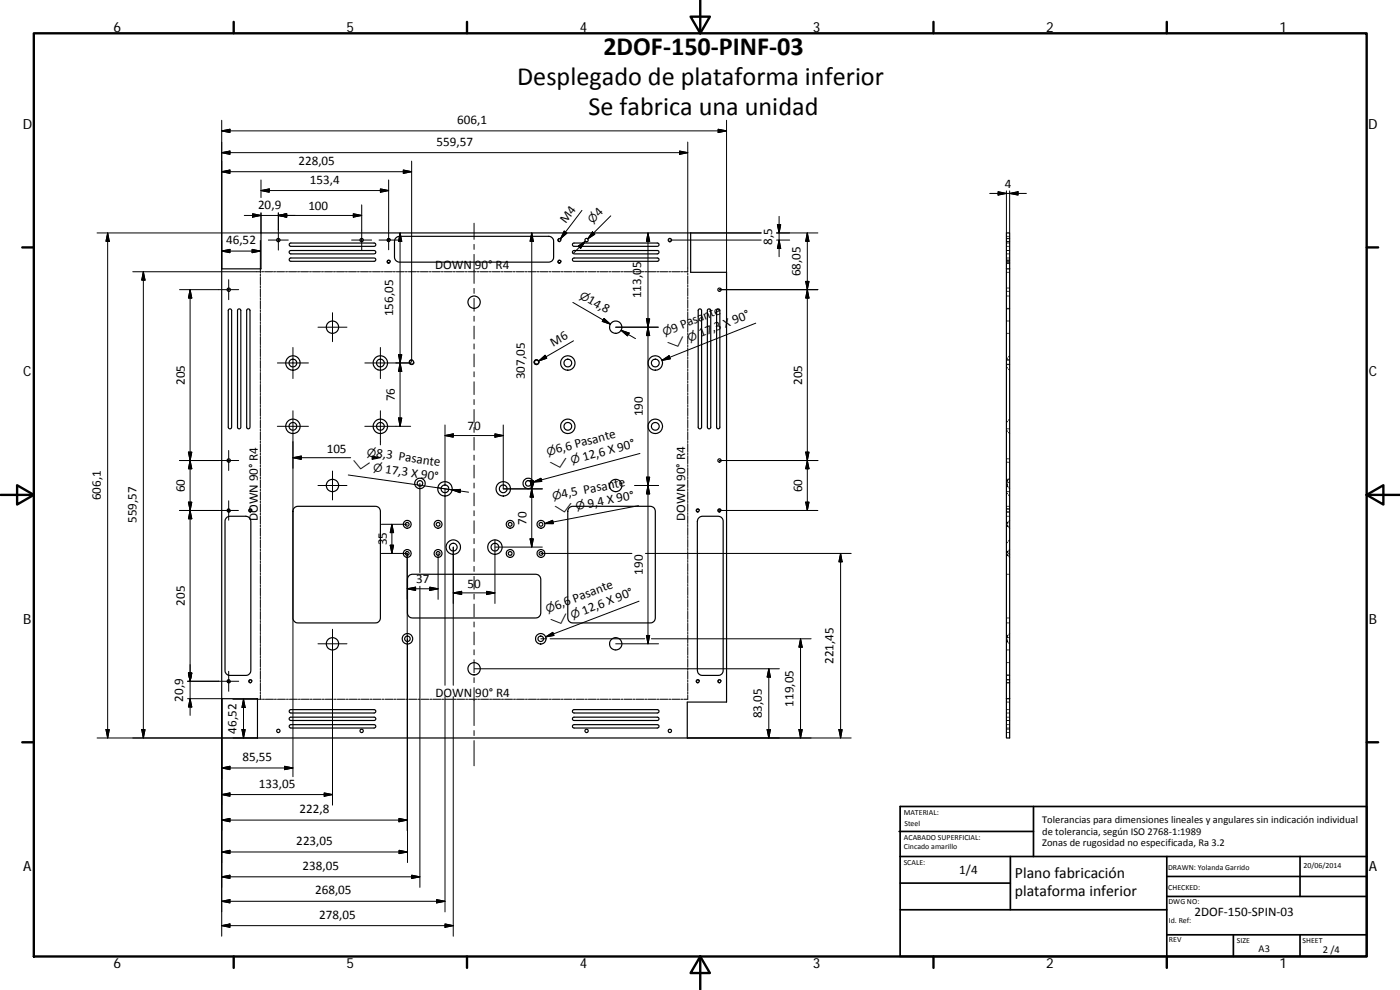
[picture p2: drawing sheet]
<svg xmlns="http://www.w3.org/2000/svg" width="420mm" height="297mm" viewBox="0 0 420 297" stroke-linecap="round" stroke-linejoin="round" font-family="sans-serif">
<g fill="none" stroke="#000" stroke-width=".36">
<path d="M87 73l25.3-.1a.5 .5 0 0 1 .5 .5 .5 .5 0 0 1-.5 .5h-25l-.5-.4zM87 77.5l25.3-.1a.5 .5 0 0 1 .5 .5 .5 .5 0 0 1-.5 .5h-25l-.5-.4zM87 75.2h25.3a.51 .51 0 0 1 .5 .5 .51 .51 0 0 1-.5 .5h-25a.51 .51 0 0 1-.5-.4 .51 .51 0 0 1 .2-.6zM118.6 71.6l.7-.6 .6-.1h44.8a1.48 1.48 0 0 1 1.4 1.5v4.8a1.45 1.45 0 0 1-1.4 1.5h-44.8a1.52 1.52 0 0 1-1.5-1.5v-4.8zM171.8 73.2l.5-.3h25a.5 .5 0 0 1 .5 .5 .5 .5 0 0 1-.5 .5h-25l-.5-.2zM171.8 75.4l.5-.2h25a.51 .51 0 0 1 .5 .5 .51 .51 0 0 1-.5 .5h-25l-.5-.3zM172 77.5l25.3-.1a.5 .5 0 0 1 .5 .5 .5 .5 0 0 1-.5 .5h-25l-.5-.3zM66.5 80.7h11.8v-10.8h129v11.8h10.7v129h-11.7v10.7h-129v-11.8h-10.8zM68.8 92.7h.5l.2 .5v35a.51 .51 0 0 1-.5 .5 .51 .51 0 0 1-.5-.5v-35zM71.5 92.7h.5l.3 .5v35a.5 .5 0 0 1-.5 .5 .5 .5 0 0 1-.5-.5v-35zM74.1 92.9l.7-.2 .2 .5v35a.5 .5 0 0 1-.5 .5 .5 .5 0 0 1-.5-.5zM209.8 92.7h.5l.3 .5v35a.51 .51 0 0 1-.6 .5 .51 .51 0 0 1-.5-.5v-35z"/>
<path d="M212.5 92.7h.6l.2 .5v35a.51 .51 0 0 1-.5 .5 .51 .51 0 0 1-.5-.5v-35zM215.1 92.9l.7-.2 .2 .5v35a.49 .49 0 0 1-.4 .5 .49 .49 0 0 1-.5-.5zM302 80.7v128.9M302 80.7v-10.8h1v10.8M302 80.7h1M303 80.7v140.7h-1v-11.8M68 155.4l1-.5h4.8a1.56 1.56 0 0 1 1.5 1.5v44.8a1.48 1.48 0 0 1-1.5 1.4h-4.8a1.45 1.45 0 0 1-1.5-1.4v-44.8zM88.4 152.3l1-.4h23.3a1.48 1.48 0 0 1 1.5 1.5v32a1.48 1.48 0 0 1-1.5 1.5h-23.3a1.48 1.48 0 0 1-1.5-1.5v-32zM170.8 152.3l1.1-.4h23.3a1.48 1.48 0 0 1 1.5 1.5v32a1.48 1.48 0 0 1-1.5 1.5h-23.3a1.48 1.48 0 0 1-1.5-1.5v-32zM209.8 155.4l1-.5h4.7a1.52 1.52 0 0 1 1.5 1.5v44.8a1.45 1.45 0 0 1-1.5 1.4h-4.7a1.52 1.52 0 0 1-1.5-1.4v-44.8zM122.7 172.8l1.1-.5h37a1.6 1.6 0 0 1 1.5 1.5v10.1a1.56 1.56 0 0 1-1.5 1.5h-37a1.48 1.48 0 0 1-1.5-1.5v-10.1zM86.9 215.4l.4-.2h25a.5 .5 0 0 1 .5 .5 .5 .5 0 0 1-.5 .5h-25l-.5-.4z"/>
<path d="M87 217.6l25.3-.2a.51 .51 0 0 1 .5 .5 .51 .51 0 0 1-.5 .5h-25l-.4-.2zM87 213l25.3-.1a.51 .51 0 0 1 .5 .5 .51 .51 0 0 1-.5 .5h-25l-.5-.4zM171.8 217.7l.5-.3h25a.51 .51 0 0 1 .5 .5 .51 .51 0 0 1-.5 .5h-25l-.5-.2zM171.8 213.2l.5-.3h25a.51 .51 0 0 1 .5 .5 .51 .51 0 0 1-.5 .5h-25l-.5-.2zM172 215.3l25.3-.1a.5 .5 0 0 1 .5 .5 .5 .5 0 0 1-.5 .5h-25l-.5-.3zM302 209.6h1"/>
<circle cx="83.5" cy="72" r=".5"/>
<circle cx="108.5" cy="72" r=".51"/>
<circle cx="116.6" cy="72" r=".4"/>
<circle cx="116.7" cy="78.5" r=".41"/>
<circle cx="167.9" cy="72" r=".4"/>
<circle cx="167.9" cy="78.5" r=".41"/>
<circle cx="176" cy="72" r=".5"/>
<circle cx="201" cy="72" r=".5"/>
<circle cx="68.6" cy="86.9" r=".5"/>
<circle cx="99.8" cy="98.2" r="1.85"/>
<circle cx="142.3" cy="90.7" r="1.85"/>
<circle cx="184.8" cy="98.2" r="1.85"/>
<circle cx="215.9" cy="86.9" r=".5"/>
<circle cx="87.9" cy="108.9" r="1.16"/>
<circle cx="87.9" cy="108.9" r="2.15"/>
<circle cx="114.2" cy="108.9" r="2.15"/>
<circle cx="114.2" cy="108.9" r="1.16"/>
<circle cx="123.5" cy="108.7" r=".62"/>
<circle cx="161" cy="108.7" r=".62"/>
<circle cx="170.4" cy="108.9" r="2.16"/>
<circle cx="170.4" cy="108.9" r="1.16"/>
<circle cx="196.7" cy="108.9" r="2.15"/>
<circle cx="196.7" cy="108.9" r="1.16"/>
<circle cx="68.6" cy="138.2" r=".5"/>
<circle cx="87.9" cy="127.9" r="1.16"/>
<circle cx="87.9" cy="127.9" r="2.15"/>
<circle cx="114.1" cy="127.9" r="2.16"/>
<circle cx="114.2" cy="127.9" r="1.16"/>
<circle cx="170.4" cy="127.9" r="2.16"/>
<circle cx="170.4" cy="127.9" r="1.16"/>
<circle cx="196.7" cy="127.9" r="2.16"/>
<circle cx="196.7" cy="127.9" r="1.16"/>
<circle cx="215.9" cy="138.2" r=".5"/>
<circle cx="68.6" cy="153.2" r=".4"/>
<circle cx="75.2" cy="153.2" r=".4"/>
<circle cx="99.8" cy="145.7" r="1.85"/>
<circle cx="122.2" cy="157.3" r=".56"/>
<circle cx="122.2" cy="157.3" r="1.18"/>
<circle cx="126" cy="145" r="1.58"/>
<circle cx="126" cy="145" r=".83"/>
<circle cx="131.5" cy="157.3" r=".56"/>
<circle cx="131.5" cy="157.3" r="1.18"/>
<circle cx="133.5" cy="146.7" r="1.16"/>
<circle cx="133.5" cy="146.7" r="2.17"/>
<circle cx="151" cy="146.7" r="1.15"/>
<circle cx="151" cy="146.7" r="2.17"/>
<circle cx="153.1" cy="157.3" r="1.18"/>
<circle cx="153.1" cy="157.3" r=".56"/>
<circle cx="158.5" cy="145" r=".83"/>
<circle cx="158.5" cy="145" r="1.58"/>
<circle cx="162.3" cy="157.3" r="1.18"/>
<circle cx="162.3" cy="157.3" r=".56"/>
<circle cx="184.8" cy="145.7" r="1.84"/>
<circle cx="209.4" cy="153.2" r=".4"/>
<circle cx="215.9" cy="153.2" r=".4"/>
<circle cx="122.2" cy="166.1" r=".56"/>
<circle cx="122.2" cy="166.1" r="1.19"/>
<circle cx="131.5" cy="166.1" r=".56"/>
<circle cx="131.5" cy="166.1" r="1.19"/>
<circle cx="136" cy="164.2" r="2.16"/>
<circle cx="136" cy="164.2" r="1.16"/>
<circle cx="148.5" cy="164.2" r="2.17"/>
<circle cx="148.5" cy="164.2" r="1.16"/>
<circle cx="153.1" cy="166.1" r=".56"/>
<circle cx="153.1" cy="166.1" r="1.19"/>
<circle cx="162.3" cy="166.1" r=".56"/>
<circle cx="162.3" cy="166.1" r="1.19"/>
<circle cx="99.8" cy="193.2" r="1.85"/>
<circle cx="122.3" cy="191.7" r="1.57"/>
<circle cx="122.3" cy="191.7" r=".82"/>
<circle cx="162.3" cy="191.7" r="1.57"/>
<circle cx="162.3" cy="191.7" r=".83"/>
<circle cx="184.8" cy="193.2" r="1.84"/>
<circle cx="68.6" cy="204.4" r=".41"/>
<circle cx="75.2" cy="204.4" r=".4"/>
<circle cx="83.5" cy="219.3" r=".5"/>
<circle cx="108.5" cy="219.3" r=".51"/>
<circle cx="142.3" cy="200.7" r="1.85"/>
<circle cx="176" cy="219.3" r=".5"/>
<circle cx="201" cy="219.3" r=".5"/>
<circle cx="209.4" cy="204.4" r=".41"/>
<circle cx="215.9" cy="204.4" r=".41"/>
</g>
<g fill="none" stroke="#000" stroke-width=".3">
<path d="M66.5 36.1v44.6M66.5 39.3l2.5-.5v1zM215.5 38.8l2.5 .5-2.5 .5zM218 39.3h-151.5M218 36.1v45.6M66.5 45.8l2.5-.5v1zM66.5 51.5l2.5-.5v1zM66.5 45.8h139.9M66.5 51.5h57M78.3 54v5.3M78.3 57.2l2.5-.5v1zM78.3 57.2h38.3"/>
<path d="M114.2 56.7l2.4 .5-2.4 .5zM116.6 54v21M121 51l2.5 .5-2.5 .5zM123.5 48.3v60.3M203.9 45.3l2.5 .5-2.5 .5zM206.4 42.6v39M297 58h11M299.5 57.5l2.5 .5-2.5 .5zM302 57.3v12.6M303 57.3v12.6M303 58l2.5-.5v1zM32.3 69.9l.5 2.5h-1z"/>
<path d="M32.3 69.9v151.5M66.5 75.3l2.5-.5v1zM66.5 75.3h11.6M73.3 64.6h35.3M75.7 74.8l2.4 .5-2.4 .5zM75.8 64.1l2.5 .5-2.5 .6zM78.1 72.2v9.7M78.3 63.9v6h-49.2M80.5 72h6M83.5 64.6l2.5-.5v1.1zM83.5 63.9v11.1M105.5 72h6"/>
<path d="M106 64.1l2.6 .5-2.6 .6zM108.6 61.5v13.5M113.8 72h5.8M117.1 78.5a.5 .5 0 0 0-.5-.5 .5 .5 0 0 0-.4 .6 .5 .5 0 0 0 .5 .4M117.1 71.9a.5 .5 0 0 0-.5-.4 .5 .5 0 0 0-.4 .6 .5 .5 0 0 0 .5 .4M120.1 69.9l.5 2.5h-1zM120.1 69.9v58M142.3 67v4.8M142.3 73.3v1.5M142.3 76.3v8.7M159.6 69.9l.5 2.5h-1zM159.6 69.9v94.2"/>
<path d="M168.4 78.5a.49 .49 0 0 0-.6-.5 .49 .49 0 0 0-.4 .6 .49 .49 0 0 0 .6 .4M168.4 71.9a.5 .5 0 0 0-.6-.3 .5 .5 0 0 0-.4 .5 .5 .5 0 0 0 .6 .4M169.3 69.3l.8 .7-1.9 1.6zM173.6 73.8l2.1-1.4-1.4 2.1zM174.7 63.1l-6.5 8.5M175.7 72.4l-3.5 3.5M177.8 69.6l.7 .7-2.1 1.4zM183.3 64.8l-6.9 6.9 1.7-1.8M194.5 69.9v123.3M194.5 69.9l.5 2.5h-1zM201 72h27.4M207.3 69.9h21.1"/>
<path d="M233.1 72h3.9M233.3 67.4h1l-.5 2.5zM233.8 64.9v12.1M233.8 72l.5 2.5h-1zM242.3 69.9v83.3M242.3 69.9l.5 2.5h-1zM245.5 69.9h-12.4M302 71.5h.4M302 72.5h.4M302 79h.4M302 78.9h.4M302 78.1h.4"/>
<path d="M302 72.4h.4M302 71.6h.4M302 78h.4M302 78.7h.4M302 70.9h.4M302 78.4h.4M302 77.4h.4M302 76.2h.4M302 75.2h.4M302 73.9h.4M302 72.9h.4M302.7 71.5h.3"/>
<path d="M302.7 72.5h.3M302.7 79h.3M302.7 78.9h.3M302.7 78.1h.3M302.7 72.4h.3M302.7 71.6h.3M302.7 78h.3M302.7 78.7h.3M302.7 70.9h.3M302.7 78.4h.3M302.7 77.4h.3M302.7 76.2h.3"/>
<path d="M302.7 75.2h.3M302.7 73.9h.3M302.7 72.9h.3M43 81.5v139.9M43 81.5l.5 2.6h-1zM57.1 86.9v127.8M57.1 86.9l.5 2.5h-1.1zM68.6 83.9v6M71.6 86.9h-17.7M78.1 82.2v.6M78.1 83.1v2.3M78.1 85.7v.7"/>
<path d="M78.1 86.7v2.3M78.1 89.3v.6M78.1 90.2v2.4M78.1 92.9v.6M78.1 93.8v2.4M78.1 96.5v.6M78.1 97.4v2.4M78.2 81.5h-38.4M78.5 81.5h.6M79.4 81.5h2.4M82.1 81.5h.6M83 81.5h2.4"/>
<path d="M85.7 81.5h.6M86.6 81.5h2.4M89.3 81.5h.6M90.2 81.5h2.4M92.9 81.5h.6M93.8 81.5h2.4M95.4 98.2h8.7M96.5 81.5h.6M97.4 81.5h2.4M99.8 93.8v8.7M100.1 81.5h.6M101 81.5h2.4"/>
<path d="M103.7 81.5h.6M104.6 81.5h2.4M107.3 81.5h.6M108.2 81.5h2.4M110.9 81.5h.6M111.8 81.5h2.4M114.5 81.5h.6M115.3 81.5h2.5M118 81.5h.6M119 81.5h2.3M121.7 81.5h.5M122.5 81.5h2.5"/>
<path d="M125.2 81.5h.6M126.1 81.5h2.4M128.9 81.5h.5M129.7 81.5h2.5M132.4 81.5h.6M133.3 81.5h2.4M136 81.5h.6M136.9 81.5h2.4M139.6 81.5h.6M140.5 81.5h2.4M142.3 86.5v1.5M142.3 89.5v3.9"/>
<path d="M142.3 94.9v1.5M142.3 97.9v3.8M143.2 81.5h.6M144.1 81.5h2.4M146.8 81.5h.6M147.7 81.5h2.4M150.4 81.5h.6M151.3 81.5h2.4M154 81.5h.6M154.9 81.5h2.4M157.6 81.5h.6M158.5 81.5h2.4"/>
<path d="M161.2 81.5h.6M162.1 81.5h2.4M164.8 81.5h.6M165.7 81.5h2.4M168.4 81.5h.6M169.3 81.5h2.4M171.9 90.7l11.3 6.6-2.2-1.3M172 81.5h.6M172.9 81.5h2.4M175.5 81.5h.7M176.5 81.5h2.3M179.2 81.5h.6"/>
<path d="M180.1 81.5h2.4M181.3 95.5l1.9 1.8-2.4-.9zM182.7 81.5h.7M183.7 81.5h2.3M184.8 98.2h12.8M186.3 81.5h.7M186.4 99.1l4.3 2.5M186.4 99.1l2.4 .8-.5 .9zM187.2 81.5h2.4M189.9 81.5h.6M190.8 81.5h2.4M193.5 81.5h.7"/>
<path d="M194 95.7h1l-.5 2.5zM194.4 81.5h2.4M194.5 98.2l.5 2.5h-1zM197.1 81.5h.6M198 81.5h2.4M200.7 81.5h.6M201.6 81.5h2.4M204.3 81.5h.6M205.2 81.5h1.2M206.4 81.9v.6M206.4 82.8v2.4M206.4 85.5v.6"/>
<path d="M206.4 86.4v2.4M206.4 89.1v.6M206.4 90v2.4M206.4 92.7v.6M206.4 93.6v2.4M206.4 96.3v.6M206.4 97.2v2.4M206.4 99.9v.6M215.9 86.9h29.6M226.8 97l-28.1 11.1M241.8 84.4h1l-.5 2.5zM242.3 86.9l.5 2.5h-1z"/>
<path d="M302 86.4h.4M302 87.4h.4M302 92.7h.4M302 88.8h.4M302 92.5h.4M302 96.3h.4M302 81.7h.4M302.7 86.4h.3M302.7 87.4h.3M302.7 92.7h.3M302.7 88.8h.3M302.7 92.5h.3"/>
<path d="M302.7 96.3h.3M302.7 81.7h.3M78.1 100.1v.6M78.1 101v2.4M78.1 103.7v.6M78.1 104.6v2.4M78.1 107.3v.6M78.1 108.2v2.4M78.1 110.9v.5M78.1 111.8v2.4M78.1 114.4v.6M78.1 115.3v2.4"/>
<path d="M78.1 118v.6M78.1 118.9v2.4M83.2 108.9h9.4M87.9 104.3v9.3M114.2 104.3v9.3M119.6 106.4h1l-.5 2.5zM120.1 108.9l.5 2.5h-1zM123.2 108.9h-13.7M123.7 107.9a.76 .76 0 0 0-.9 .6 .76 .76 0 0 0 .6 .9 .76 .76 0 0 0 .9-.6M142.3 103.2v1.5M142.3 106.2v3.8M142.3 111.5v1.6"/>
<path d="M142.3 114.6v3.8M142.3 119.9v1.5M161.2 107.9a.75 .75 0 0 0-.9 .9 .75 .75 0 0 0 1.2 .4 .75 .75 0 0 0-.2-1.2 .75 .75 0 0 0-1 .5 .75 .75 0 0 0 .8 .9M161.7 108.3l1.9-1.7 .5 .9zM172.1 102.3l-10.4 6M198.7 108.1l2.1-1.4 .4 1zM206.4 100.8v2.4M206.4 103.5v.6M206.4 104.4v2.4M206.4 107.1v.6M206.4 108v2.4M206.4 110.7v.6"/>
<path d="M206.4 111.5v2.5M206.4 114.2v.7M206.4 115.2v2.3M206.4 117.9v.5M206.4 118.7v2.5M302 100h.4M302 108.1h.4M302 109.3h.4M302 109.4h.4M302 110.1l.4 .3M302 107.9h.4M302.4 107.4l-.4 .4"/>
<path d="M302.7 100h.3M302.7 108.1h.3M302.7 109.3h.3M302.7 109.4h.3M302.7 110.7l.3 .4M302.7 107.9h.3M303 106.7l-.3 .4M56.5 135.7h1.1l-.5 2.5zM57.1 138.2l.5 2.5h-1.1zM68.6 135.2v6M71.6 138.2h-17.7M78.1 121.6v.6"/>
<path d="M78.1 122.5v2.4M78.1 125.2v.6M78.1 126.1v2.4M78.1 128.8v.6M78.1 129.7v2.4M78.1 132.4v.6M78.1 133.3v2.4M78.1 136v.6M78.1 136.9v2.4M78.1 139.6v.5M83.2 127.9h9.4M87.9 123.3v109.7"/>
<path d="M87.9 137.3l2.5-.5v1zM87.9 137.3h17.4M109.5 127.9h13.7M114.2 123.3v10.2M119.6 125.4h1l-.5 2.5zM133.6 130.7l2.4-.5v1zM133.6 130.7h17.4M133.6 127.5v18M142.3 122.9v3.8M142.3 128.2v1.5M142.3 131.2v3.9M142.3 136.6v1.5"/>
<path d="M142.3 139.6v3.8M148.5 130.2l2.5 .5-2.5 .5zM151 127.5v19.2h11.8M192.1 136.1l-32 8.5M206.4 121.4v.6M206.4 122.3v2.4M206.4 125v.6M206.4 125.9v2.4M206.4 128.6v.6M206.4 129.5v2.4M206.4 132.2v.6M206.4 133.1v2.4"/>
<path d="M206.4 135.8v.6M206.4 136.7v2.4M206.4 139.4v.6M215.9 138.2h29.6M241.8 135.7h1l-.5 2.5zM242.3 138.2l.5 2.5h-1zM302 137.7h.4M302 138.7h.4M302 128.7h.4M302 129.1l.4 .3M302.4 126.4l-.4 .4M302.7 137.7h.3"/>
<path d="M302.7 138.7h.3M302.7 128.7h.3M302.7 129.7l.3 .4M303 125.8l-.3 .3M56.5 150.7h1.1l-.5 2.5zM57.1 153.2l.5 2.5h-1.1zM68.6 150.3v5.8M68.7 152.7a.5 .5 0 0 0-.6 .4 .5 .5 0 0 0 .5 .6 .5 .5 0 0 0 .5-.5M71.6 153.2h-17.7M75.6 153.1a.5 .5 0 0 0-.6-.4 .5 .5 0 0 0-.4 .6 .5 .5 0 0 0 .6 .4M78.1 140.5v2.4M78.1 143.2v.5"/>
<path d="M78.1 144v2.4M78.1 146.7v.6M78.1 147.6v2.4M78.1 150.3v.6M78.1 151.2v2.4M78.1 153.9v.6M78.1 154.8v2.4M78.1 157.5v.6M78.1 158.4v2.4M95.4 145.7h8.7M99.8 141.3v8.7M104.5 142.5l31.2 4.5"/>
<path d="M114.4 157.3h7.8M117.6 157.3v8.8M117.6 157.3l.5 2.5h-1zM126 145.1v26.7M131.4 146.3l4.3 .7M133.6 146.7v58.9M135.7 147l2.5-.2-.1 1zM135.7 147l4.9 .7M142.3 144.9v1.5M142.3 147.9v3.9M142.3 153.2v1.5M142.3 156.3v3.8"/>
<path d="M159.1 144.2h1l-.5 2.5zM159.6 146.7l.5 2.5h-1zM160.1 144.6l2.2-1.1 .3 1zM163.5 157.1l2.4-1 .2 1zM190.5 145.7h7.1M191.6 151.7l-28.1 5.4M194 143.2h1l-.5 2.5zM194.5 145.7l.5 2.5h-1zM206.4 140.3v2.4M206.4 143v.6M206.4 143.9v2.4M206.4 146.6v.6"/>
<path d="M206.4 147.5v2.4M206.4 150.2v.6M206.4 151.1v2.4M206.4 153.8v.6M206.4 154.7v2.4M206.4 157.4v.6M206.4 158.3v2.4M209.9 153.1a.51 .51 0 0 0-.6-.4 .51 .51 0 0 0-.4 .6 .51 .51 0 0 0 .6 .4M215.9 153.2h29.6M216.4 153.1a.51 .51 0 0 0-.6-.4 .51 .51 0 0 0-.4 .6 .51 .51 0 0 0 .6 .4M241.8 150.7h1l-.5 2.5zM302 151.9h.4"/>
<path d="M302 144.2h.1M302 145.9h.1M302 156.8h.2M302 157.9h.2M302 152.7h.4M302 153.6h.4M302 153.7h.4M302 143.8h.4M302 147.5h.4M302 147.8l.4 .3M302 154.9h.4M302.2 144.2h.1"/>
<path d="M302.2 145.9h.1M302.3 144.2v.6M302.3 145.3v.6M302.3 145.9l.2 .2M302.3 156.8h.1M302.3 157.9h.1M302.4 145.2l-.4 .3M302.4 156.8v.3M302.4 157.5v.4M302.4 157.9l.2 .2M302.5 144l-.2 .2M302.6 156.5l-.2 .3"/>
<path d="M302.7 151.9h.3M302.7 152.7h.3M302.7 153.6h.3M302.7 153.7h.3M302.7 143.8h.3M302.7 147.5h.3M302.7 148.5l.3 .3M302.7 154.9h.3M302.8 146.4l.2 .2M302.8 158.3l.2 .2M303 156.1l-.2 .3M303 143.5l-.2 .2"/>
<path d="M303 144.5l-.3 .3M78.1 161.1v.6M78.1 162v2.4M78.1 164.7v.5M78.1 165.5v2.4M78.1 168.2v.6M78.1 169.1v2.4M78.1 171.8v.6M78.1 172.7v2.4M78.1 175.4v.6M78.1 176.3v2.4M78.1 179v.6"/>
<path d="M78.1 179.9v2.4M114.4 166.1h7.8v83.1M117.1 163.6h1l-.5 2.5zM122.2 176.7l2.5-.5v1zM122.2 176.7h9.3M126 175.9v90.4M129 176.2l2.5 .5-2.5 .5zM131.5 166.1v13.7M136 164.1v41.5M136 177.9l2.5-.5v1zM136 177.9h12.5M142.3 161.6v1.5"/>
<path d="M142.3 164.6v3.8M142.3 169.9v1.5M142.3 172.9v3.9M142.3 178.3v1.5M146 177.4l2.5 .5-2.5 .5zM148.5 162v19.1M148.5 164.1h14.3M159.1 161.7h1l-.5 2.4zM162.3 166.1h27.3M193.7 166.1h61.7M206.4 176.2v2.4M206.4 178.9v.6"/>
<path d="M206.4 179.9v2.3M206.4 161v.6M206.4 161.9v2.4M206.4 164.5v.7M206.4 165.5v2.4M206.4 168.2v.5M206.4 169.1v2.4M206.4 171.7v.7M206.4 172.7v2.3M206.4 175.3v.6M252.3 166.1l.4 2.5h-.9zM252.3 166.1v55.3"/>
<path d="M302 172.3h.4M302 165.5h.2M302 166.6h.2M302 165.3l.4 .4M302.3 165.5h.1M302.3 166.6h.1M302.4 162.7l-.4 .3M302.4 165.5v.4M302.4 166.3v.3M302.4 166.6l.2 .2M302.6 165.3l-.2 .2M302.7 172.3h.3"/>
<path d="M302.7 166l.3 .3M302.8 167l.2 .3M303 164.9l-.2 .2M303 162l-.3 .3M78.1 182.6v.6M78.1 183.5v2.4M78.1 186.2v.6M78.1 187.1v2.4M78.1 189.8v.6M78.1 190.7v2.4M78.1 193.4v.6M78.1 194.2v2.4"/>
<path d="M78.1 196.9v.6M78.1 197.8v2.4M95.4 193.2h8.7M99.8 188.8v52.8M122.3 191.7v67.1M142.3 181.3v3.8M142.3 186.6v1.5M142.3 189.6v3.9M142.3 195v1.5M142.3 198v3.8M162.3 191.7h1.8M163.8 191.1l2.1-1.4 .4 1z"/>
<path d="M165.1 191.7h28.4M184.8 193.2h12.8M191.8 180.4l-28 10.7M194 190.7h1l-.5 2.5zM195.5 191.7h47.9M206.4 182.5v.6M206.4 183.4v2.4M206.4 186.1v.6M206.4 187v2.4M206.4 189.7v.6M206.4 190.6v2.4M206.4 193.3v.6"/>
<path d="M206.4 194.2v2.4M206.4 196.9v.6M206.4 197.8v2.4M240.3 191.7v29.7M240.3 191.7l.5 2.5h-1zM302 186.9h.4M302 185.4h.4M302 190.8h.1M302 192.5h.1M302 191.3h.4M302 195h.4M302 198.8h.4"/>
<path d="M302.2 190.8h.1M302.2 192.5h.1M302.3 190.8v.6M302.3 191.9v.6M302.3 192.5l.2 .2M302.5 190.6l-.2 .2M302.7 186.9h.3M302.7 185.4h.3M302.7 191.3h.3M302.7 195h.3M302.7 198.8h.3M302.8 193l.2 .2"/>
<path d="M303 190.1l-.2 .2M31.8 218.9h1l-.5 2.5zM42.5 218.9h1l-.5 2.5zM56.3 209.6h10.2v71.3M56.5 201.9h1.1l-.5 2.5zM57.1 209.6l.5 2.5h-1.1zM68.6 201.4v6M68.7 203.9a.5 .5 0 0 0-.5 .4 .5 .5 0 0 0 .4 .6 .5 .5 0 0 0 .5-.4M69.9 209.8h8.6M71.6 204.4h-15.3M72.6 218.9h1l-.5 2.5zM73.1 209.8l.5 2.5h-1z"/>
<path d="M73.1 209.8v11.6M75.6 204.3a.49 .49 0 0 0-.6-.4 .49 .49 0 0 0-.4 .6 .49 .49 0 0 0 .6 .4M78.1 200.5v.6M78.1 201.4v2.4M78.1 204.1v.6M78.1 205v2.4M78.1 207.7v.6M78.1 208.6v1.2M78.8 209.8h.6M79.7 209.8h2.4M82.3 209.8h.7M83.3 209.8h2.4"/>
<path d="M86 209.8h.5M86.9 209.8h2.3M89.5 209.8h.6M90.4 209.8h2.4M93.1 209.8h.6M94 209.8h2.4M96.7 209.8h.6M97.6 209.8h2.4M100.3 209.8h.6M101.2 209.8h2.4M103.9 209.8h.6M104.8 209.8h2.4"/>
<path d="M107.5 209.8h.6M108.4 209.8h2.4M111.1 209.8h.6M111.9 209.8h2.4M114.6 209.8h.6M115.6 209.8h2.4M118.2 209.8h.6M119.1 209.8h2.4M121.8 209.8h.6M122.7 209.8h2.4M125.4 209.8h.6M126.3 209.8h2.4"/>
<path d="M129 209.8h.6M129.9 209.8h2.4M132.6 209.8h.6M133.5 209.8h2.4M133.6 209v64.6M136 209v71.9M136.2 209.8h.6M137.1 209.8h2.4M139.8 209.8h.5M140.7 209.8h2.3M142.3 203.3v1.5M142.3 206.3v11.4"/>
<path d="M142.3 219.2v1.5M142.4 200.7h91.5M143.4 209.8h.5M144.2 209.8h2.4M146.9 209.8h.6M147.8 209.8h2.4M150.5 209.8h.6M151.4 209.8h2.4M154.1 209.8h.6M155 209.8h2.4M157.7 209.8h.6M158.6 209.8h2.4"/>
<path d="M161.3 209.8h.6M162.2 209.8h2.4M164.9 209.8h.6M165.8 209.8h2.4M168.4 209.8h.6M169.4 209.8h2.3M172.1 209.8h.5M172.9 209.8h2.4M175.6 209.8h.6M176.5 209.8h2.4M179.2 209.8h.6M180.1 209.8h2.4"/>
<path d="M182.8 209.8h.6M183.7 209.8h2.4M186.4 209.8h.6M187.3 209.8h2.4M190 209.8h.6M190.9 209.8h2.4M193.6 209.8h.6M194.4 209.8h2.4M197.1 209.8h.6M198 209.8h2.4M200.7 209.8h.6M201.6 209.8h2.4"/>
<path d="M204.3 209.8h.6M206.4 200.5v.6M206.4 201.4v2.4M206.4 204.1v.6M206.4 205v2.4M206.4 207.7v.6M206.4 208.6v1.2h-1.2M209.9 204.3a.5 .5 0 0 0-.5-.4 .5 .5 0 0 0-.5 .6 .5 .5 0 0 0 .6 .4M216.4 204.3a.5 .5 0 0 0-.5-.4 .5 .5 0 0 0-.5 .6 .5 .5 0 0 0 .6 .4M230.2 218.9h1l-.5 2.5zM230.7 200.7v20.7M230.7 200.7l.5 2.5h-1z"/>
<path d="M239.8 218.9h1l-.5 2.5zM251.8 218.9h.9l-.4 2.5zM302 204h.4M302 204.8h.4M302 204.9h.4M302 202.5h.4M302 210.7h.4M302 202.6h.4M302 219.8h.4M302 218.8h.4M302 203.9h.4M302 212.9h.4"/>
<path d="M302 213.9h.4M302 215.2h.4M302 216.2h.4M302 217.4h.4M302 218.4h.4M302.7 204h.3M302.7 204.8h.3M302.7 204.9h.3M302.7 202.5h.3M302.7 210.7h.3M302.7 202.6h.3M302.7 219.8h.3"/>
<path d="M302.7 218.8h.3M302.7 203.9h.3M302.7 212.9h.3M302.7 213.9h.3M302.7 215.2h.3M302.7 216.2h.3M302.7 217.4h.3M302.7 218.4h.3M29.1 221.4h48.2M66.5 230.4h21.4M66.5 238.4l2.5-.5v1zM66.5 230.4l2.5-.5v1z"/>
<path d="M66.5 238.4h33.3M85.4 229.9l2.5 .5-2.5 .5zM97.3 237.9l2.5 .5-2.5 .5zM142.3 222.2v7.6M206.3 221.4h49.1M66.5 255.6l2.5-.5v1zM66.5 246.1l2.5-.5v1zM66.5 255.6h55.8M66.5 246.1h55.7M119.7 245.6l2.5 .5-2.5 .5zM119.8 255.1l2.5 .5-2.5 .5zM66.5 263.1l2.5-.5v1z"/>
<path d="M66.5 270.4l2.5-.5v1zM66.5 277.7l2.5-.5v1zM66.5 263.1h59.5M66.5 270.4h67.1M66.5 277.7h69.5M123.5 262.6l2.5 .5-2.5 .5zM131 269.9l2.6 .5-2.6 .5zM133.6 277.2l2.4 .5-2.4 .5z"/>
</g>
<g fill="none" stroke="#000" stroke-width=".71">
<path d="M10.1 10h400.1v277h-400.1zM70.1 6.6v3.4M140.2 6.6v3.4M207.3 5h5.8l-2.9 5zM210.2 0v10M280.2 6.6v3.4M350.2 6.6v3.4M6.7 74.2h3.4M410.2 74.2h3.4M.2 148.5h9.9M5.1 145.6l5 2.9-5 2.9zM410.2 148.5l5-2.9v5.8z"/>
<path d="M410.2 148.5h9.9M6.7 222.7h3.4M410.2 222.7h3.4M70.1 287v3.4M140.2 287v3.4M210.2 287l2.9 5h-5.8zM210.2 287v10M280.2 287v3.4M350.2 287v3.4"/>
</g>
<g fill="none" stroke="#000" stroke-width=".51">
<path d="M269.8 249.5h40.4M270.1 257h140.1M270.1 242h140.1v45h-140.1zM303.2 257v16M310.2 242v15M350.2 257v30M390.2 257v12M270.1 273h80.1M270.1 265h33.1M350.2 269h60M350.2 263h60M350.2 280.5h60"/>
<path d="M370.2 280.5v6.5M390.2 280.5v6.5"/>
</g>
<g fill="#000" stroke="#000" stroke-width=".3">
<path d="M66.5 39.3l2.5-.5v1zM215.5 38.8l2.5 .5-2.5 .5zM66.5 45.8l2.5-.5v1zM66.5 51.5l2.5-.5v1zM78.3 57.2l2.5-.5v1zM114.2 56.7l2.4 .5-2.4 .5zM121 51l2.5 .5-2.5 .5zM203.9 45.3l2.5 .5-2.5 .5zM299.5 57.5l2.5 .5-2.5 .5zM303 58l2.5-.5v1zM32.3 69.9l.5 2.5h-1zM66.5 75.3l2.5-.5v1z"/>
<path d="M75.7 74.8l2.4 .5-2.4 .5zM75.8 64.1l2.5 .5-2.5 .6zM83.5 64.6l2.5-.5v1.1zM106 64.1l2.6 .5-2.6 .6zM120.1 69.9l.5 2.5h-1zM159.6 69.9l.5 2.5h-1zM169.3 69.3l.8 .7-1.9 1.6zM173.6 73.8l2.1-1.4-1.4 2.1zM177.8 69.6l.7 .7-2.1 1.4zM194.5 69.9l.5 2.5h-1zM233.3 67.4h1l-.5 2.5zM233.8 72l.5 2.5h-1z"/>
<path d="M242.3 69.9l.5 2.5h-1zM43 81.5l.5 2.6h-1zM57.1 86.9l.5 2.5h-1.1zM181.3 95.5l1.9 1.8-2.4-.9zM186.4 99.1l2.4 .8-.5 .9zM194 95.7h1l-.5 2.5zM241.8 84.4h1l-.5 2.5zM242.3 86.9l.5 2.5h-1zM119.6 106.4h1l-.5 2.5zM120.1 108.9l.5 2.5h-1zM161.7 108.3l1.9-1.7 .5 .9zM194.5 98.2l.5 2.5h-1z"/>
<path d="M198.7 108.1l2.1-1.4 .4 1zM56.5 135.7h1.1l-.5 2.5zM87.9 137.3l2.5-.5v1zM111.7 136.8l2.5 .5-2.5 .5zM119.6 125.4h1l-.5 2.5zM133.6 130.7l2.4-.5v1zM148.5 130.2l2.5 .5-2.5 .5zM241.8 135.7h1l-.5 2.5zM56.5 150.7h1.1l-.5 2.5zM57.1 153.2l.5 2.5h-1.1zM57.1 138.2l.5 2.5h-1.1zM117.6 157.3l.5 2.5h-1z"/>
<path d="M135.7 147l2.5-.2-.1 1zM159.1 144.2h1l-.5 2.5zM159.6 146.7l.5 2.5h-1zM160.1 144.6l2.2-1.1 .3 1zM163.5 157.1l2.4-1 .2 1zM194 143.2h1l-.5 2.5zM194.5 145.7l.5 2.5h-1zM241.8 150.7h1l-.5 2.5zM242.3 138.2l.5 2.5h-1zM117.1 163.6h1l-.5 2.5zM122.2 176.7l2.5-.5v1zM129 176.2l2.5 .5-2.5 .5z"/>
<path d="M136 177.9l2.5-.5v1zM146 177.4l2.5 .5-2.5 .5zM159.1 161.7h1l-.5 2.4zM252.3 166.1l.4 2.5h-.9zM163.8 191.1l2.1-1.4 .4 1zM194 190.7h1l-.5 2.5zM240.3 191.7l.5 2.5h-1zM31.8 218.9h1l-.5 2.5zM42.5 218.9h1l-.5 2.5zM56.5 201.9h1.1l-.5 2.5zM57.1 209.6l.5 2.5h-1.1zM72.6 218.9h1l-.5 2.5z"/>
<path d="M73.1 209.8l.5 2.5h-1zM230.2 218.9h1l-.5 2.5zM230.7 200.7l.5 2.5h-1zM239.8 218.9h1l-.5 2.5zM251.8 218.9h.9l-.4 2.5zM66.5 238.4l2.5-.5v1zM66.5 230.4l2.5-.5v1zM85.4 229.9l2.5 .5-2.5 .5zM97.3 237.9l2.5 .5-2.5 .5zM66.5 255.6l2.5-.5v1zM66.5 246.1l2.5-.5v1zM119.7 245.6l2.5 .5-2.5 .5z"/>
<path d="M119.8 255.1l2.5 .5-2.5 .5zM66.5 263.1l2.5-.5v1zM66.5 270.4l2.5-.5v1zM66.5 277.7l2.5-.5v1zM123.5 262.6l2.5 .5-2.5 .5zM131 269.9l2.6 .5-2.6 .5zM133.6 277.2l2.4 .5-2.4 .5z"/>
</g>
<g font-size="7.9">
<text x="181.1" y="16.4">2DOF‐150‐PINF‐03</text>
<text x="155.2" y="25.4">Desplegado de plataforma inferior</text>
<text x="176.6" y="34.4">Se fabrica una unidad</text>
</g>
<g font-size="4.7">
<text x="304.6" y="263.5">Plano fabricación</text>
<text x="304.6" y="268.9">plataforma inferior</text>
</g>
<g font-size="4.2">
<text x="34" y="9.6">6</text>
<text x="104" y="9.6">5</text>
<text x="174" y="9.6">4</text>
<text x="244" y="9.6">3</text>
<text x="314" y="9.6">2</text>
<text x="384" y="9.6">1</text>
<text x="6.8" y="38.7">D</text>
<text x="410.6" y="38.7">D</text>
<text x="7" y="112.9">C</text>
<text x="410.8" y="112.9">C</text>
<text x="7" y="187.1">B</text>
<text x="410.8" y="187.1">B</text>
<text x="7" y="261.3">A</text>
<text x="410.8" y="261.3">A</text>
<text x="34" y="290.4">6</text>
<text x="104" y="290.4">5</text>
<text x="174" y="290.4">4</text>
<text x="244" y="290.4">3</text>
<text x="314" y="290.4">2</text>
<text x="384" y="290.4">1</text>
</g>
<g font-size="3.9">
<text x="137.2" y="37.2">606,1</text>
<text x="131" y="43.7">559,57</text>
<text x="89.6" y="49.4">228,05</text>
<text x="93" y="55.1">153,4</text>
<text x="301.5" y="56.5">4</text>
<text x="77.5" y="62.6">20,9</text>
<text x="92.6" y="63.1">100</text>
<text x="179.8" y="65.2" transform="rotate(-45 179.8 65.2)">4</text>
<text x="169.8" y="67.1" transform="rotate(-53 169.8 67.1)">M4</text>
<text x="67.9" y="73.3">46,52</text>
<text x="231.7" y="73.5" transform="rotate(-90 231.7 73.5)">8,5</text>
<text x="130.6" y="80.8">DOWN</text>
<text x="142.5" y="80.8">90° R4</text>
<text x="192.4" y="80.6" transform="rotate(-90 192.4 80.6)">5</text>
<text x="240.2" y="82.9" transform="rotate(-90 240.2 82.9)">68,05</text>
<text x="192.4" y="89.5" transform="rotate(-90 192.4 89.5)">113,0</text>
<text x="118" y="94.9" transform="rotate(-90 118 94.9)">156,05</text>
<text x="176.1" y="90.7" transform="rotate(30 176.1 90.7)">14,8</text>
<text x="202" y="99.8" transform="rotate(-22 202 99.8)">9 Pasante</text>
<text x="210.3" y="101.2" transform="rotate(-22 210.3 101.2)">17,3 X 90°</text>
<text x="166.1" y="104" transform="rotate(-30 166.1 104)">M6</text>
<text x="157.5" y="113.8" transform="rotate(-90 157.5 113.8)">307,05</text>
<text x="55.5" y="115.5" transform="rotate(-90 55.5 115.5)">205</text>
<text x="240.7" y="115.5" transform="rotate(-90 240.7 115.5)">205</text>
<text x="118.5" y="120.4" transform="rotate(-90 118.5 120.4)">76</text>
<text x="192.9" y="124.9" transform="rotate(-90 192.9 124.9)">190</text>
<text x="140.3" y="129.1">70</text>
<text x="98.1" y="135.8">105</text>
<text x="112.8" y="137.1" transform="rotate(8 112.8 137.1)">8,3 Pasante</text>
<text x="167.1" y="136" transform="rotate(-15 167.1 136)">6,6 Pasante</text>
<text x="115.5" y="141.9" transform="rotate(8 115.5 141.9)">17,3 X 90°</text>
<text x="175.2" y="138.3" transform="rotate(-15 175.2 138.3)">12,6 X 90°</text>
<text x="55.5" y="147.7" transform="rotate(-90 55.5 147.7)">60</text>
<text x="168.7" y="149.5" transform="rotate(-11 168.7 149.5)">4,5 Pasante</text>
<text x="240.7" y="147.7" transform="rotate(-90 240.7 147.7)">60</text>
<text x="30.2" y="150.1" transform="rotate(-90 30.2 150.1)">606,1</text>
<text x="176.6" y="152.4" transform="rotate(-11 176.6 152.4)">9,4 X 90°</text>
<text x="40.9" y="156.9" transform="rotate(-90 40.9 156.9)">559,57</text>
<text x="77.4" y="156.4" transform="rotate(-90 77.4 156.4)">DOWN 90° R4</text>
<text x="158" y="157.4" transform="rotate(-90 158 157.4)">70</text>
<text x="205.6" y="156.3" transform="rotate(-90 205.6 156.3)">DOWN 90° R4</text>
<text x="116.1" y="163.7" transform="rotate(-90 116.1 163.7)">35</text>
<text x="192.9" y="172.4" transform="rotate(-90 192.9 172.4)">190</text>
<text x="124.9" y="175.1">37</text>
<text x="140.3" y="176.3">50</text>
<text x="55.5" y="181.8" transform="rotate(-90 55.5 181.8)">205</text>
<text x="167" y="182.9" transform="rotate(-21 167 182.9)">6,6 Pasante</text>
<text x="175.2" y="184.4" transform="rotate(-21 175.2 184.4)">12,6 X 90°</text>
<text x="250.2" y="199.2" transform="rotate(-90 250.2 199.2)">221,45</text>
<text x="130.7" y="209">DOWN</text>
<text x="142.7" y="209">90° R4</text>
<text x="55" y="210.5" transform="rotate(-90 55 210.5)">20,9</text>
<text x="228.6" y="215.5" transform="rotate(-90 228.6 215.5)">83,05</text>
<text x="238.2" y="212" transform="rotate(-90 238.2 212)">119,05</text>
<text x="71" y="220.1" transform="rotate(-90 71 220.1)">46,52</text>
<text x="72.8" y="228.3">85,55</text>
<text x="77.7" y="236.3">133,05</text>
<text x="89.9" y="244">222,8</text>
<text x="88.9" y="253.5">223,05</text>
<text x="90.8" y="261">238,05</text>
<text x="287.9" y="262.1">1/4</text>
<text x="94.5" y="268.3">268,05</text>
<text x="95.8" y="275.7">278,05</text>
<text x="358.5" y="274.9">2DOF‐150‐SPIN‐03</text>
</g>
<g font-size="3.3">
<text x="177.8" y="67.2" transform="rotate(-45 177.8 67.2)">⌀</text>
<text x="173.7" y="89.3" transform="rotate(30 173.7 89.3)">⌀</text>
<text x="199.4" y="100.8" transform="rotate(-22 199.4 100.8)">⌀</text>
<text x="201" y="104.9" transform="rotate(-22 201 104.9)">⌵</text>
<text x="206.9" y="102.6" transform="rotate(-22 206.9 102.6)">⌀</text>
<text x="110" y="136.7" transform="rotate(8 110 136.7)">⌀</text>
<text x="164.4" y="136.7" transform="rotate(-15 164.4 136.7)">⌀</text>
<text x="105.6" y="140.5" transform="rotate(8 105.6 140.5)">⌵</text>
<text x="111.9" y="141.4" transform="rotate(8 111.9 141.4)">⌀</text>
<text x="165.6" y="141" transform="rotate(-15 165.6 141)">⌵</text>
<text x="171.7" y="139.3" transform="rotate(-15 171.7 139.3)">⌀</text>
<text x="166" y="150" transform="rotate(-11 166 150)">⌀</text>
<text x="166.8" y="154.3" transform="rotate(-11 166.8 154.3)">⌵</text>
<text x="173" y="153.1" transform="rotate(-11 173 153.1)">⌀</text>
<text x="164.3" y="183.9" transform="rotate(-21 164.3 183.9)">⌀</text>
<text x="171.8" y="185.7" transform="rotate(-21 171.8 185.7)">⌀</text>
<text x="165.9" y="188" transform="rotate(-21 165.9 188)">⌵</text>
</g>
<g font-size="3.1">
<text x="312.8" y="246.8">Tolerancias para dimensiones lineales y angulares sin indicación individual</text>
<text x="312.8" y="250.4">de tolerancia, según ISO 2768‐1:1989</text>
<text x="312.8" y="254">Zonas de rugosidad no especificada, Ra 3.2</text>
<text x="377.7" y="285.6">A3</text>
<text x="397" y="285.9">2 /4</text>
</g>
<g font-size="2.4">
<text x="271.2" y="244.4">MATERIAL:</text>
<text x="271.3" y="251.9">ACABADO SUPERFICIAL:</text>
<text x="271.4" y="247.9">Steel</text>
<text x="271.3" y="254.6">Cincado amarillo</text>
<text x="271.2" y="259.7">SCALE:</text>
<text x="350.6" y="260.9">DRAWN: Yolanda Garrido</text>
<text x="391.2" y="260.6">20/06/2014</text>
<text x="350.6" y="267">CHECKED:</text>
<text x="350.7" y="271.4">DWG NO:</text>
<text x="350.8" y="276.8">Id. Ref:</text>
<text x="350.8" y="282.8">REV</text>
<text x="371.2" y="282.9">SIZE</text>
<text x="390.9" y="282.9">SHEET</text>
</g>
</svg>
